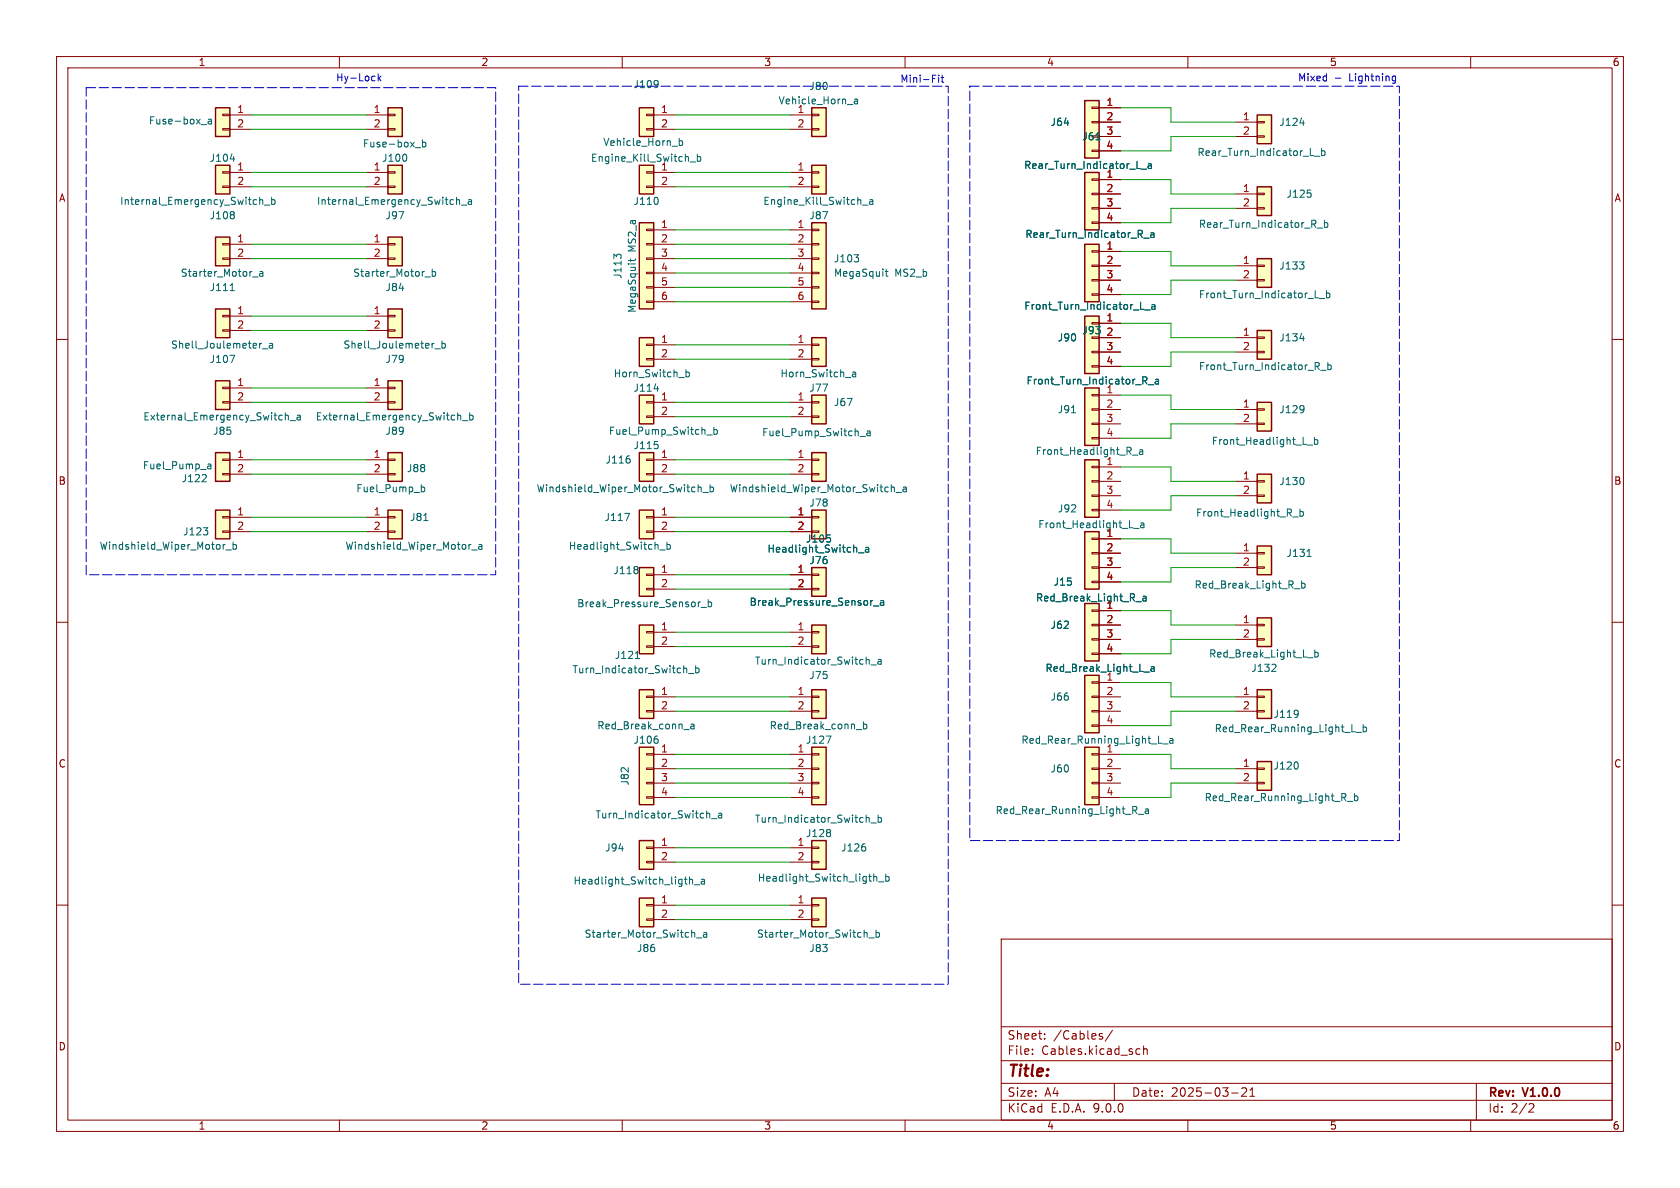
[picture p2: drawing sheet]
<svg xmlns="http://www.w3.org/2000/svg" width="297mm" height="210mm" viewBox="0 0 297 210" stroke-linecap="round" stroke-linejoin="round" font-family="sans-serif">
<g fill="none" stroke="#840000" stroke-width=".18">
<path d="M10 10h277v190h-277zM12 12h273v186h-273zM60 10v2M110 10v2M160 10v2M210 10v2M260 10v2M10 60h2M285 60h2M10 110h2M285 110h2M10 160h2"/>
<path d="M177 166h108v32h-108zM285 160h2M60 198v2M110 198v2M160 198v2M177 194.5h108M177 191.5h108M177 187.5h108M177 181.5h108M182.5 186.3v.1M182.5 185.5v.1M184.7 183.6v.1"/>
<path d="M184.7 182.8v.1M194.5 183.2l.4 .1 .1 .2-.3 .2h-.2M194.5 182.7l.4 .1M196.7 182.1l-1.3 2M197 191.5v3M201 186.3h.5M201 185.5h.5M202.2 185.5l.2-.1 .3 .1 .1 .9M202.2 184.9v1.5M210 198v2M217.7 193.2h1.2M219.5 192.4l.6-.1 .2 .1 .1 .3-.9 1.1h.9"/>
<path d="M221 193.8h.8M221 192.7l.4-.4v1.5M260 198v2M261 191.5v6.5M270.5 195.1l.5 .1 .2 .3-1 1.1h1"/>
</g>
<path d="M68.6 19.1h2.5v5h-2.5z" fill="#ffffc2"/>
<path d="M68.6 19.1h2.5v5h-2.5z" fill="none" stroke="#840000" stroke-width=".25"/>
<path d="M64.8 20.3h3.8M64.8 22.9h3.8M68.6 20.2h1.2v.2h-1.2zM68.6 22.7h1.2v.3h-1.2z" fill="none" stroke="#840000" stroke-width=".18"/>
<path d="M71.8 27.4l.1 .3-.1 .7M73.4 26.1h1M74.7 24.7v1.3M74.7 25.2l.4-.1 .2 .3-.1 .5h-.5" fill="none" stroke="#006464" stroke-width=".18"/>
<path d="M68.6 41.9h2.5v5.1h-2.5z" fill="#ffffc2"/>
<path d="M68.6 41.9h2.5v5.1h-2.5z" fill="none" stroke="#840000" stroke-width=".25"/>
<path d="M64.8 43.2h3.8M64.8 45.7h3.8M68.6 43.1h1.2v.2h-1.2zM68.6 45.6h1.2v.2h-1.2z" fill="none" stroke="#840000" stroke-width=".18"/>
<path d="M75.1 49h1M76.4 47.6v1.2M76.4 48.1l.4-.1 .2 .2-.1 .6h-.5" fill="none" stroke="#006464" stroke-width=".18"/>
<path d="M143.5 148.6h2.5v5.1h-2.5z" fill="#ffffc2"/>
<path d="M143.5 148.6h2.5v5.1h-2.5z" fill="none" stroke="#840000" stroke-width=".25"/>
<path d="M139.7 149.9h3.8M139.7 152.4h3.8M143.5 149.7h1.3v.3h-1.3zM143.5 152.3h1.3v.2h-1.3z" fill="none" stroke="#840000" stroke-width=".18"/>
<path d="M152.9 149.7l.2 .2-.2 .5M154.5 154.5v1.3M154.5 155l.2-.1 .3 .1v.8M155.3 155.9h1M156.6 155l.3-.1 .3 .3-.1 .5h-.5M156.6 154.5v1.3" fill="none" stroke="#006464" stroke-width=".18"/>
<path d="M222.2 33h2.6v5.1h-2.6z" fill="#ffffc2"/>
<path d="M222.2 33h2.6v5.1h-2.6z" fill="none" stroke="#840000" stroke-width=".25"/>
<path d="M218.4 34.3h3.8M218.4 36.8h3.8M222.2 34.2h1.3v.2h-1.3zM222.2 36.7h1.3v.3h-1.3z" fill="none" stroke="#840000" stroke-width=".18"/>
<path d="M231.1 33.6h.6M231.7 34.1l.1 .2-.1 .5M234.1 38.9v1.3M234.1 39.4h.4l.2 .2-.1 .5h-.5M232.9 40.3h.9" fill="none" stroke="#006464" stroke-width=".18"/>
<path d="M222.2 20.3h2.6v5.1h-2.6z" fill="#ffffc2"/>
<path d="M222.2 20.3h2.6v5.1h-2.6z" fill="none" stroke="#840000" stroke-width=".25"/>
<path d="M218.4 21.6h3.8M218.4 24.1h3.8M222.2 21.5h1.3v.2h-1.3zM222.2 24h1.3v.3h-1.3z" fill="none" stroke="#840000" stroke-width=".18"/>
<path d="M229.8 21.7h.8M232.4 27.6h.9M233.6 26.2v1.3M233.6 26.7h.4l.3 .2-.2 .5h-.5" fill="none" stroke="#006464" stroke-width=".18"/>
<path d="M222.2 58.4h2.6v5.1h-2.6z" fill="#ffffc2"/>
<path d="M222.2 58.4h2.6v5.1h-2.6z" fill="none" stroke="#840000" stroke-width=".25"/>
<path d="M218.4 59.7h3.8M222.2 59.6h1.3v.2h-1.3zM218.4 62.2h3.8M222.2 62.1h1.3v.3h-1.3z" fill="none" stroke="#840000" stroke-width=".18"/>
<path d="M229.8 59.8h.8M232.8 64.7l.4 .6M233.1 64.1l.1 .2-.1 .4M233.5 65.5h.9M234.7 64.1v1.2M234.7 64.6l.4-.1 .3 .2-.2 .6h-.5" fill="none" stroke="#006464" stroke-width=".18"/>
<path d="M222.2 45.7h2.6v5.1h-2.6z" fill="#ffffc2"/>
<path d="M222.2 45.7h2.6v5.1h-2.6z" fill="none" stroke="#840000" stroke-width=".25"/>
<path d="M218.4 47h3.8M218.4 49.5h3.8M222.2 46.9h1.3v.2h-1.3zM222.2 49.4h1.3v.3h-1.3z" fill="none" stroke="#840000" stroke-width=".18"/>
<path d="M229.7 46.3h.8l-.4 .5M230.4 46.8l.1 .2-.1 .5M232.5 52.6h.6M233.2 52.8h1M234.5 51.9l.4-.1 .2 .2-.1 .6h-.5M234.5 51.4v1.2" fill="none" stroke="#006464" stroke-width=".18"/>
<path d="M68.6 67.3h2.5v5.1h-2.5z" fill="#ffffc2"/>
<path d="M68.6 67.3h2.5v5.1h-2.5z" fill="none" stroke="#840000" stroke-width=".25"/>
<path d="M64.8 68.6h3.8M64.8 71.1h3.8M68.6 68.5h1.2v.2h-1.2zM68.6 71h1.2v.2h-1.2z" fill="none" stroke="#840000" stroke-width=".18"/>
<path d="M80.9 73v1.2M80.9 73.5l.2-.1 .3 .1 .1 .7M81.8 74.4h.9M83 73.5l.4-.1 .2 .2-.1 .6h-.5M83 73v1.2" fill="none" stroke="#006464" stroke-width=".18"/>
<path d="M68.6 90.2h2.5v5.1h-2.5z" fill="#ffffc2"/>
<path d="M68.6 90.2h2.5v5.1h-2.5z" fill="none" stroke="#840000" stroke-width=".25"/>
<path d="M64.8 91.4h3.8M64.8 94h3.8M68.6 91.3h1.2v.3h-1.2zM68.6 93.9h1.2v.2h-1.2z" fill="none" stroke="#840000" stroke-width=".18"/>
<path d="M74.9 92h.7M83.1 96.3h.2M83.4 97.2h1M84.7 96.3h.4l.1 .8M85.2 96.6h-.4l-.2 .2 .2 .3 .4-.1" fill="none" stroke="#006464" stroke-width=".18"/>
<path d="M38.1 90.2h2.5v5.1h-2.5z" fill="#ffffc2"/>
<path d="M38.1 90.2h2.5v5.1h-2.5z" fill="none" stroke="#840000" stroke-width=".25"/>
<path d="M39.4 91.3h1.2v.3h-1.2zM39.4 93.9h1.2v.2h-1.2zM40.6 91.4h3.8M40.6 94h3.8" fill="none" stroke="#840000" stroke-width=".18"/>
<path d="M35.9 93.3h.8l-.4 .5M36.6 93.8l.1 .2-.1 .5M39.7 96.3h.1M39.9 97.2h1M41.2 96.3h.4l.2 .2-.1 .5h-.5M41.2 95.8v1.3" fill="none" stroke="#006464" stroke-width=".18"/>
<path d="M68.6 29.2h2.5v5.1h-2.5z" fill="#ffffc2"/>
<path d="M68.6 29.2h2.5v5.1h-2.5z" fill="none" stroke="#840000" stroke-width=".25"/>
<path d="M64.8 30.5h3.8M64.8 33h3.8M68.6 30.4h1.2v.2h-1.2zM68.6 32.9h1.2v.2h-1.2z" fill="none" stroke="#840000" stroke-width=".18"/>
<path d="M80.7 34.9v1.2M80.7 35.4l.2-.1 .3 .1v.7M81.6 36.3h.9M82.8 35.4h.5l.1 .7M83.4 35.6l-.5 .1-.1 .1 .1 .3h.5" fill="none" stroke="#006464" stroke-width=".18"/>
<path d="M113 132.1h2.6v10.1h-2.6z" fill="#ffffc2"/>
<path d="M113 132.1h2.6v10.1h-2.6z" fill="none" stroke="#840000" stroke-width=".25"/>
<path d="M114.3 133.2h1.3v.3h-1.3zM114.3 135.8h1.3v.2h-1.3zM114.3 138.3h1.3v.3h-1.3zM115.6 133.4h3.8M115.6 135.9h3.8M115.6 138.4h3.8M114.3 140.8h1.3v.3h-1.3zM115.6 141h3.8" fill="none" stroke="#840000" stroke-width=".18"/>
<path d="M125.3 143.8l.2 .1v.7M125.8 144.7h.9M127 143.8h.5l.1 .8M127.6 144.1h-.4l-.2 .2 .2 .3 .4-.1" fill="none" stroke="#006464" stroke-width=".18"/>
<path d="M38.1 80h2.5v5.1h-2.5z" fill="#ffffc2"/>
<path d="M38.1 80h2.5v5.1h-2.5z" fill="none" stroke="#840000" stroke-width=".25"/>
<path d="M39.4 81.2h1.2v.2h-1.2zM39.4 83.7h1.2v.2h-1.2zM40.6 81.3h3.8M40.6 83.8h3.8" fill="none" stroke="#840000" stroke-width=".18"/>
<path d="M36.5 84.1l-.1 .3-.7 .8h.8M36.7 82.7l.2 .2 .4-.1M36.7 82.1h.5l.1 .8M37.3 82.3l-.4 .1-.2 .2" fill="none" stroke="#006464" stroke-width=".18"/>
<path d="M38.1 54.6h2.5v5.1h-2.5z" fill="#ffffc2"/>
<path d="M38.1 54.6h2.5v5.1h-2.5z" fill="none" stroke="#840000" stroke-width=".25"/>
<path d="M39.4 55.8h1.2v.2h-1.2zM39.4 58.3h1.2v.2h-1.2zM40.6 55.9h3.8M40.6 58.4h3.8" fill="none" stroke="#840000" stroke-width=".18"/>
<path d="M40.6 62.8h.9l-.6 1.3M46.4 61.7h1M47.7 60.8h.4l.1 .7M48.2 61l-.4 .1-.2 .1 .2 .3h.4" fill="none" stroke="#006464" stroke-width=".18"/>
<path d="M38.1 67.3h2.5v5.1h-2.5z" fill="#ffffc2"/>
<path d="M38.1 67.3h2.5v5.1h-2.5z" fill="none" stroke="#840000" stroke-width=".25"/>
<path d="M39.4 68.5h1.2v.2h-1.2zM39.4 71h1.2v.2h-1.2zM40.6 68.6h3.8M40.6 71.1h3.8" fill="none" stroke="#840000" stroke-width=".18"/>
<path d="M50.4 73v1.2M50.4 73.5l.2-.1 .3 .1 .1 .7M51.3 74.4h1M52.6 73.5h.4l.1 .7M53.1 73.7l-.4 .1-.2 .1 .2 .3h.4" fill="none" stroke="#006464" stroke-width=".18"/>
<path d="M38.1 41.9h2.5v5.1h-2.5z" fill="#ffffc2"/>
<path d="M38.1 41.9h2.5v5.1h-2.5z" fill="none" stroke="#840000" stroke-width=".25"/>
<path d="M39.4 43.1h1.2v.2h-1.2zM39.4 45.6h1.2v.2h-1.2zM40.6 43.2h3.8M40.6 45.7h3.8" fill="none" stroke="#840000" stroke-width=".18"/>
<path d="M40.7 51.4h.7M44.7 49h.9M45.9 48.1h.5l.1 .7M46.5 48.3l-.4 .1-.2 .1 .2 .3h.4" fill="none" stroke="#006464" stroke-width=".18"/>
<path d="M68.6 54.6h2.5v5.1h-2.5z" fill="#ffffc2"/>
<path d="M68.6 54.6h2.5v5.1h-2.5z" fill="none" stroke="#840000" stroke-width=".25"/>
<path d="M64.8 55.9h3.8M64.8 58.4h3.8M68.6 55.8h1.2v.2h-1.2zM68.6 58.3h1.2v.2h-1.2z" fill="none" stroke="#840000" stroke-width=".18"/>
<path d="M76.9 61.7h.9M78.1 60.3v1.2M78.1 60.8l.4-.1 .2 .2-.1 .6h-.5" fill="none" stroke="#006464" stroke-width=".18"/>
<path d="M68.6 80h2.5v5.1h-2.5z" fill="#ffffc2"/>
<path d="M68.6 80h2.5v5.1h-2.5z" fill="none" stroke="#840000" stroke-width=".25"/>
<path d="M64.8 81.3h3.8M64.8 83.8h3.8M68.6 81.2h1.2v.2h-1.2zM68.6 83.7h1.2v.2h-1.2z" fill="none" stroke="#840000" stroke-width=".18"/>
<path d="M74.5 85.7v1.2M74.5 86.2l.3-.1 .3 .2-.1 .6h-.5" fill="none" stroke="#006464" stroke-width=".18"/>
<path d="M143.5 132.1h2.5v10.1h-2.5z" fill="#ffffc2"/>
<path d="M143.5 132.1h2.5v10.1h-2.5z" fill="none" stroke="#840000" stroke-width=".25"/>
<path d="M139.7 133.4h3.8M139.7 135.9h3.8M139.7 138.4h3.8M143.5 133.2h1.3v.3h-1.3zM143.5 135.8h1.3v.2h-1.3zM143.5 138.3h1.3v.3h-1.3zM139.7 141h3.8M143.5 140.8h1.3v.3h-1.3z" fill="none" stroke="#840000" stroke-width=".18"/>
<path d="M146.7 146.7l.1 .2-.1 .2M146.7 147.2l.1 .2-.1 .4M153.3 144.5l.4 .2v.7M154 145.5h.9M155.2 144.6l.4-.1 .2 .3-.1 .5h-.5M155.2 144.1v1.3" fill="none" stroke="#006464" stroke-width=".18"/>
<path d="M38.1 19.1h2.5v5h-2.5z" fill="#ffffc2"/>
<path d="M38.1 19.1h2.5v5h-2.5z" fill="none" stroke="#840000" stroke-width=".25"/>
<path d="M39.4 20.2h1.2v.2h-1.2zM39.4 22.7h1.2v.3h-1.2zM40.6 20.3h3.8M40.6 22.9h3.8" fill="none" stroke="#840000" stroke-width=".18"/>
<path d="M35.6 22h.9M36.8 21.1h.5l.1 .8M37.4 21.4h-.4l-.2 .2 .2 .3h.4M40.7 28.1h.8" fill="none" stroke="#006464" stroke-width=".18"/>
<path d="M38.1 29.2h2.5v5.1h-2.5z" fill="#ffffc2"/>
<path d="M38.1 29.2h2.5v5.1h-2.5z" fill="none" stroke="#840000" stroke-width=".25"/>
<path d="M39.4 30.4h1.2v.2h-1.2zM39.4 32.9h1.2v.2h-1.2zM40.6 30.5h3.8M40.6 33h3.8" fill="none" stroke="#840000" stroke-width=".18"/>
<path d="M41.3 37.5l.1 .2-.1 .2M41.3 38l.1 .2-.1 .4M45.9 34.9v1.2M45.9 35.4l.2-.1 .3 .1 .1 .7M46.8 36.3h.9M48 35.4l.4-.1 .2 .2-.1 .6h-.5M48 34.9v1.2" fill="none" stroke="#006464" stroke-width=".18"/>
<path d="M113 69.9h2.6v5h-2.6z" fill="#ffffc2"/>
<path d="M113 69.9h2.6v5h-2.6z" fill="none" stroke="#840000" stroke-width=".25"/>
<path d="M114.3 71h1.3v.2h-1.3zM114.3 73.5h1.3v.3h-1.3zM115.6 71.1h3.8M115.6 73.7h3.8" fill="none" stroke="#840000" stroke-width=".18"/>
<path d="M115.7 78h.6M116.2 78.6l.2 .2-.2 .5M124.9 76.9h1M126.2 75.5v1.3M126.2 76l.4-.1 .2 .3-.1 .5h-.5" fill="none" stroke="#006464" stroke-width=".18"/>
<path d="M113 148.6h2.6v5.1h-2.6z" fill="#ffffc2"/>
<path d="M113 148.6h2.6v5.1h-2.6z" fill="none" stroke="#840000" stroke-width=".25"/>
<path d="M114.3 149.7h1.3v.3h-1.3zM114.3 152.3h1.3v.2h-1.3zM115.6 149.9h3.8M115.6 152.4h3.8" fill="none" stroke="#840000" stroke-width=".18"/>
<path d="M121.9 155v1.3M121.9 155.6l.2-.2 .3 .1v.8M122.7 156.4h1M124 155.5h.5l.1 .8M124.6 155.7l-.5 .1-.2 .2 .2 .3 .5-.1" fill="none" stroke="#006464" stroke-width=".18"/>
<path d="M143.5 158.8h2.5v5h-2.5z" fill="#ffffc2"/>
<path d="M143.5 158.8h2.5v5h-2.5z" fill="none" stroke="#840000" stroke-width=".25"/>
<path d="M143.5 159.9h1.3v.2h-1.3zM139.7 160h3.8M139.7 162.6h3.8M143.5 162.4h1.3v.3h-1.3z" fill="none" stroke="#840000" stroke-width=".18"/>
<path d="M153.2 164.9l.1 .8M153.6 165.8h1M154.9 164.4v1.3M154.9 164.9l.3-.1 .3 .3-.1 .5h-.5" fill="none" stroke="#006464" stroke-width=".18"/>
<path d="M113 158.8h2.6v5h-2.6z" fill="#ffffc2"/>
<path d="M113 158.8h2.6v5h-2.6z" fill="none" stroke="#840000" stroke-width=".25"/>
<path d="M114.3 159.9h1.3v.2h-1.3zM114.3 162.4h1.3v.3h-1.3zM115.6 160h3.8M115.6 162.6h3.8" fill="none" stroke="#840000" stroke-width=".18"/>
<path d="M122.8 164.9v.8M123.1 165.8h1M124.4 164.9h.5v.8M124.9 165.1l-.4 .1-.2 .2 .2 .3 .4-.1" fill="none" stroke="#006464" stroke-width=".18"/>
<path d="M143.5 110.5h2.5v5.1h-2.5z" fill="#ffffc2"/>
<path d="M143.5 110.5h2.5v5.1h-2.5z" fill="none" stroke="#840000" stroke-width=".25"/>
<path d="M139.7 111.8h3.8M139.7 114.3h3.8M143.5 111.6h1.3v.3h-1.3zM143.5 114.2h1.3v.2h-1.3z" fill="none" stroke="#840000" stroke-width=".18"/>
<path d="M153.5 116.6l.2 .2v.6M154 117.5h.9M155.2 116.6h.5l.1 .8M155.8 116.9h-.4l-.2 .2 .2 .3h.4" fill="none" stroke="#006464" stroke-width=".18"/>
<path d="M143.5 121.9h2.5v5.1h-2.5z" fill="#ffffc2"/>
<path d="M143.5 121.9h2.5v5.1h-2.5z" fill="none" stroke="#840000" stroke-width=".25"/>
<path d="M139.7 123.2h3.8M139.7 125.7h3.8M143.5 123.1h1.3v.2h-1.3zM143.5 125.6h1.3v.3h-1.3z" fill="none" stroke="#840000" stroke-width=".18"/>
<path d="M146 130.1h.9l-.5 1.3M151.4 129h.9M152.6 127.6v1.2M152.6 128.1l.4-.1 .2 .2-.1 .6h-.5" fill="none" stroke="#006464" stroke-width=".18"/>
<path d="M113 121.9h2.6v5.1h-2.6z" fill="#ffffc2"/>
<path d="M113 121.9h2.6v5.1h-2.6z" fill="none" stroke="#840000" stroke-width=".25"/>
<path d="M114.3 123.1h1.3v.2h-1.3zM114.3 125.6h1.3v.3h-1.3zM115.6 123.2h3.8M115.6 125.7h3.8" fill="none" stroke="#840000" stroke-width=".18"/>
<path d="M116.2 130.7l.2 .1-.2 .5M120.9 129h1M122.2 128.1h.4l.1 .7M122.7 128.3l-.4 .1-.2 .1 .2 .3h.4" fill="none" stroke="#006464" stroke-width=".18"/>
<path d="M113 29.2h2.6v5.1h-2.6z" fill="#ffffc2"/>
<path d="M113 29.2h2.6v5.1h-2.6z" fill="none" stroke="#840000" stroke-width=".25"/>
<path d="M114.3 30.4h1.3v.2h-1.3zM114.3 32.9h1.3v.2h-1.3zM115.6 30.5h3.8M115.6 33h3.8" fill="none" stroke="#840000" stroke-width=".18"/>
<path d="M116.2 35l.2 .4-.2 .6M122 28.6h1M123.3 27.2v1.3M123.3 27.7h.3l.3 .2-.1 .6h-.5" fill="none" stroke="#006464" stroke-width=".18"/>
<path d="M113 80h2.6v5.1h-2.6z" fill="#ffffc2"/>
<path d="M113 80h2.6v5.1h-2.6z" fill="none" stroke="#840000" stroke-width=".25"/>
<path d="M114.3 81.2h1.3v.2h-1.3zM114.3 83.7h1.3v.2h-1.3zM115.6 81.3h3.8M115.6 83.8h3.8" fill="none" stroke="#840000" stroke-width=".18"/>
<path d="M111.3 81.1l.1 .2-.1 .5M123.4 85.7v1.2M123.4 86.2l.2-.1 .3 .1 .1 .7M124.3 87.1h.9M125.5 86.2l.4-.1 .2 .2-.1 .6h-.5M125.5 85.7v1.2" fill="none" stroke="#006464" stroke-width=".18"/>
<path d="M143.5 100.3h2.5v5.1h-2.5z" fill="#ffffc2"/>
<path d="M143.5 100.3h2.5v5.1h-2.5z" fill="none" stroke="#840000" stroke-width=".25"/>
<path d="M139.7 101.6h3.8M139.7 104.1h3.8M143.5 101.5h1.3v.2h-1.3zM143.5 104h1.3v.3h-1.3z" fill="none" stroke="#840000" stroke-width=".18"/>
<path d="M146.2 94.6h.6M146.7 95.1l.1 .2-.1 .5M154.2 106.2h.1M154.4 107.1h1M155.7 106.2h.5v.8M156.2 106.5h-.4l-.2 .2 .2 .3 .4-.1" fill="none" stroke="#006464" stroke-width=".18"/>
<path d="M113 90.2h2.6v5.1h-2.6z" fill="#ffffc2"/>
<path d="M113 90.2h2.6v5.1h-2.6z" fill="none" stroke="#840000" stroke-width=".25"/>
<path d="M114.3 91.3h1.3v.3h-1.3zM114.3 93.9h1.3v.2h-1.3zM115.6 91.4h3.8M115.6 94h3.8" fill="none" stroke="#840000" stroke-width=".18"/>
<path d="M110.4 90.7h.9l-.6 1.3M116.6 97.2h1M117.9 95.8v1.3M117.9 96.3h.4l.2 .2-.1 .5h-.5" fill="none" stroke="#006464" stroke-width=".18"/>
<path d="M113 110.5h2.6v5.1h-2.6z" fill="#ffffc2"/>
<path d="M113 110.5h2.6v5.1h-2.6z" fill="none" stroke="#840000" stroke-width=".25"/>
<path d="M114.3 111.6h1.3v.3h-1.3zM114.3 114.2h1.3v.2h-1.3zM115.6 111.8h3.8M115.6 114.3h3.8" fill="none" stroke="#840000" stroke-width=".18"/>
<path d="M112.3 116.4h.8M121 118.1l.4 .2v.6M121.7 119.1h1M123 118.2l.3-.1 .3 .2-.1 .6h-.5M123 117.7v1.2" fill="none" stroke="#006464" stroke-width=".18"/>
<path d="M113 100.3h2.6v5.1h-2.6z" fill="#ffffc2"/>
<path d="M113 100.3h2.6v5.1h-2.6z" fill="none" stroke="#840000" stroke-width=".25"/>
<path d="M114.3 101.5h1.3v.2h-1.3zM114.3 104h1.3v.3h-1.3zM115.6 101.6h3.8M115.6 104.1h3.8" fill="none" stroke="#840000" stroke-width=".18"/>
<path d="M112.7 100.2l.1 .2-.1 .2M112.7 100.8l.1 .1-.1 .5M123.7 106.4h.1M123.9 107.4h1M125.2 106.5l.4-.1 .2 .3-.1 .5h-.5M125.2 106v1.3" fill="none" stroke="#006464" stroke-width=".18"/>
<path d="M222.2 96.5h2.6v5.1h-2.6z" fill="#ffffc2"/>
<path d="M222.2 96.5h2.6v5.1h-2.6z" fill="none" stroke="#840000" stroke-width=".25"/>
<path d="M218.4 97.8h3.8M222.2 97.7h1.3v.2h-1.3zM218.4 100.3h3.8M222.2 100.2h1.3v.3h-1.3z" fill="none" stroke="#840000" stroke-width=".18"/>
<path d="M231.1 98.4h.7M228.8 104.1h1M230.1 102.7v1.3M230.1 103.2l.4-.1 .2 .3-.1 .5h-.5" fill="none" stroke="#006464" stroke-width=".18"/>
<path d="M191.8 55.9h2.5v10.1h-2.5z" fill="#ffffc2"/>
<path d="M191.8 55.9h2.5v10.1h-2.5z" fill="none" stroke="#840000" stroke-width=".25"/>
<path d="M193 57h1.3v.3h-1.3zM194.3 57.2h3.8M194.3 59.7h3.8M193 62.1h1.3v.3h-1.3zM193 64.6h1.3v.3h-1.3zM194.3 62.2h3.8M194.3 64.8h3.8" fill="none" stroke="#840000" stroke-width=".18"/>
<path d="M202.3 67.3l.5 .6M202.6 66.7l.2 .2-.2 .3M203 68h1M204.3 67.1h.5v.8M204.8 67.3l-.4 .1-.2 .2 .2 .3 .4-.1" fill="none" stroke="#006464" stroke-width=".18"/>
<path d="M191.8 43.2h2.5v10.1h-2.5z" fill="#ffffc2"/>
<path d="M191.8 43.2h2.5v10.1h-2.5z" fill="none" stroke="#840000" stroke-width=".25"/>
<path d="M193 44.3h1.3v.3h-1.3zM193 46.9h1.3v.2h-1.3zM193 49.4h1.3v.3h-1.3zM193 51.9h1.3v.3h-1.3zM194.3 44.5h3.8M194.3 47h3.8M194.3 49.5h3.8M194.3 52.1h3.8" fill="none" stroke="#840000" stroke-width=".18"/>
<path d="M201.6 54.7h.7M202.4 54.8h.9M203.6 53.9h.5l.1 .8M204.2 54.1l-.4 .1-.2 .2 .2 .3 .4-.1" fill="none" stroke="#006464" stroke-width=".18"/>
<path d="M222.2 83.8h2.6v5.1h-2.6z" fill="#ffffc2"/>
<path d="M222.2 83.8h2.6v5.1h-2.6z" fill="none" stroke="#840000" stroke-width=".25"/>
<path d="M218.4 85.1h3.8M218.4 87.6h3.8M222.2 85h1.3v.2h-1.3zM222.2 87.5h1.3v.3h-1.3z" fill="none" stroke="#840000" stroke-width=".18"/>
<path d="M228.6 91.4h.9M229.8 90v1.3M229.8 90.5l.4-.1 .2 .3-.1 .5h-.5M230.4 84.5l.1 .4-.1 .6" fill="none" stroke="#006464" stroke-width=".18"/>
<path d="M191.8 81.3h2.5v10.1h-2.5z" fill="#ffffc2"/>
<path d="M191.8 81.3h2.5v10.1h-2.5z" fill="none" stroke="#840000" stroke-width=".25"/>
<path d="M193 82.4h1.3v.3h-1.3zM193 85h1.3v.2h-1.3zM193 87.5h1.3v.3h-1.3zM193 90h1.3v.3h-1.3zM194.3 82.6h3.8M194.3 85.1h3.8M194.3 87.6h3.8M194.3 90.2h3.8" fill="none" stroke="#840000" stroke-width=".18"/>
<path d="M200.4 93.4h1M201.7 92.5h.5v.8M202.2 92.7l-.4 .1-.2 .2 .2 .3 .4-.1" fill="none" stroke="#006464" stroke-width=".18"/>
<path d="M191.8 68.6h2.5v10.1h-2.5z" fill="#ffffc2"/>
<path d="M191.8 68.6h2.5v10.1h-2.5z" fill="none" stroke="#840000" stroke-width=".25"/>
<path d="M193 69.7h1.3v.3h-1.3zM193 72.3h1.3v.2h-1.3zM193 74.8h1.3v.3h-1.3zM193 77.3h1.3v.3h-1.3zM194.3 69.9h3.8M194.3 72.4h3.8M194.3 74.9h3.8M194.3 77.5h3.8" fill="none" stroke="#840000" stroke-width=".18"/>
<path d="M189.4 73h.7M201.5 79.5h.5v.8M202 79.8l-.4 .1-.2 .1 .2 .3h.4M200.2 80.5h1" fill="none" stroke="#006464" stroke-width=".18"/>
<path d="M222.2 134.6h2.6v5.1h-2.6z" fill="#ffffc2"/>
<path d="M222.2 134.6h2.6v5.1h-2.6z" fill="none" stroke="#840000" stroke-width=".25"/>
<path d="M218.4 135.9h3.8M218.4 138.4h3.8M222.2 135.8h1.3v.2h-1.3zM222.2 138.3h1.3v.3h-1.3z" fill="none" stroke="#840000" stroke-width=".18"/>
<path d="M229.4 134.8l.1 .4-.1 .6M238.2 141.7h.9M239.5 140.3v1.2M239.5 140.8l.3-.1 .3 .2-.2 .6h-.4" fill="none" stroke="#006464" stroke-width=".18"/>
<path d="M222.2 109.2h2.6v5.1h-2.6z" fill="#ffffc2"/>
<path d="M222.2 109.2h2.6v5.1h-2.6z" fill="none" stroke="#840000" stroke-width=".25"/>
<path d="M218.4 110.5h3.8M218.4 113h3.8M222.2 110.4h1.3v.2h-1.3zM222.2 112.9h1.3v.3h-1.3z" fill="none" stroke="#840000" stroke-width=".18"/>
<path d="M225.5 117.5l.1 .2-.1 .3-.7 .7h.8M231.2 116.3h.9M232.4 114.9v1.2M232.4 115.4l.4-.1 .2 .2-.1 .6h-.5" fill="none" stroke="#006464" stroke-width=".18"/>
<path d="M191.8 94h2.5v10.1h-2.5z" fill="#ffffc2"/>
<path d="M191.8 94h2.5v10.1h-2.5z" fill="none" stroke="#840000" stroke-width=".25"/>
<path d="M193 95.1h1.3v.3h-1.3zM193 97.7h1.3v.2h-1.3zM194.3 95.3h3.8M194.3 97.8h3.8M193 100.2h1.3v.3h-1.3zM193 102.7h1.3v.3h-1.3zM194.3 100.3h3.8M194.3 102.9h3.8" fill="none" stroke="#840000" stroke-width=".18"/>
<path d="M200.8 106.4h1M202.1 105.5h.5v.7M202.6 105.7l-.4 .1-.2 .1 .2 .3h.4" fill="none" stroke="#006464" stroke-width=".18"/>
<path d="M222.2 121.9h2.6v5.1h-2.6z" fill="#ffffc2"/>
<path d="M222.2 121.9h2.6v5.1h-2.6z" fill="none" stroke="#840000" stroke-width=".25"/>
<path d="M218.4 123.2h3.8M218.4 125.7h3.8M222.2 123.1h1.3v.2h-1.3zM222.2 125.6h1.3v.3h-1.3z" fill="none" stroke="#840000" stroke-width=".18"/>
<path d="M229.4 125.6v.1a1.07 1.07 0 0 1-.1 1M229.5 126.1l-.1 .2M239 129.4h.6M239.7 129.5h1M241 128.6l.4-.1 .2 .3-.1 .5h-.5M241 128.1v1.3" fill="none" stroke="#006464" stroke-width=".18"/>
<path d="M191.8 132.1h2.5v10.1h-2.5z" fill="#ffffc2"/>
<path d="M191.8 132.1h2.5v10.1h-2.5z" fill="none" stroke="#840000" stroke-width=".25"/>
<path d="M193 133.2h1.3v.3h-1.3zM193 135.8h1.3v.2h-1.3zM193 138.3h1.3v.3h-1.3zM194.3 133.4h3.8M194.3 135.9h3.8M194.3 138.4h3.8M193 140.8h1.3v.3h-1.3zM194.3 141h3.8" fill="none" stroke="#840000" stroke-width=".18"/>
<path d="M201.2 144h1M202.5 143h.5v.8M203 143.3l-.4 .1-.2 .1 .2 .3h.4" fill="none" stroke="#006464" stroke-width=".18"/>
<path d="M191.8 119.4h2.5v10.1h-2.5z" fill="#ffffc2"/>
<path d="M191.8 119.4h2.5v10.1h-2.5z" fill="none" stroke="#840000" stroke-width=".25"/>
<path d="M193 120.5h1.3v.3h-1.3zM193 123.1h1.3v.2h-1.3zM193 125.6h1.3v.3h-1.3zM193 128.1h1.3v.3h-1.3zM194.3 120.7h3.8M194.3 123.2h3.8M194.3 125.7h3.8M194.3 128.3h3.8" fill="none" stroke="#840000" stroke-width=".18"/>
<path d="M204.8 131.4h.6M205.5 131.5h1M206.8 130.6h.5l.1 .8M207.4 130.8l-.5 .1-.1 .2 .1 .3 .5-.1" fill="none" stroke="#006464" stroke-width=".18"/>
<path d="M191.8 106.7h2.5v10.1h-2.5z" fill="#ffffc2"/>
<path d="M191.8 106.7h2.5v10.1h-2.5z" fill="none" stroke="#840000" stroke-width=".25"/>
<path d="M193 107.8h1.3v.3h-1.3zM193 110.4h1.3v.2h-1.3zM193 112.9h1.3v.3h-1.3zM193 115.4h1.3v.3h-1.3zM194.3 108h3.8M194.3 110.5h3.8M194.3 113h3.8M194.3 115.6h3.8" fill="none" stroke="#840000" stroke-width=".18"/>
<path d="M202.2 118.8h1M203.5 117.9h.5l.1 .8M204.1 118.1l-.5 .1-.1 .2 .1 .3 .5-.1" fill="none" stroke="#006464" stroke-width=".18"/>
<path d="M222.2 71.1h2.6v5.1h-2.6z" fill="#ffffc2"/>
<path d="M222.2 71.1h2.6v5.1h-2.6z" fill="none" stroke="#840000" stroke-width=".25"/>
<path d="M218.4 72.4h3.8M218.4 74.9h3.8M222.2 72.3h1.3v.2h-1.3zM222.2 74.8h1.3v.3h-1.3z" fill="none" stroke="#840000" stroke-width=".18"/>
<path d="M230.4 71.8h.1a1.07 1.07 0 0 1-.2 1M230.5 72.2l-.1 .2M231.1 78.7h1M232.4 77.3v1.3M232.4 77.8l.3-.1 .3 .3-.1 .5h-.5" fill="none" stroke="#006464" stroke-width=".18"/>
<path d="M191.8 17.8h2.5v10.1h-2.5z" fill="#ffffc2"/>
<path d="M191.8 17.8h2.5v10.1h-2.5z" fill="none" stroke="#840000" stroke-width=".25"/>
<path d="M193 18.9h1.3v.3h-1.3zM194.3 19.1h3.8M193 21.5h1.3v.2h-1.3zM193 26.5h1.3v.3h-1.3zM194.3 21.6h3.8M194.3 24.1h3.8M194.3 26.7h3.8" fill="none" stroke="#840000" stroke-width=".18"/>
<path d="M201.7 29.9h1M203 29h.5v.8M203.5 29.2l-.4 .1-.2 .2 .2 .3 .4-.1" fill="none" stroke="#006464" stroke-width=".18"/>
<path d="M191.8 30.5h2.5v10.1h-2.5z" fill="#ffffc2"/>
<path d="M191.8 30.5h2.5v10.1h-2.5z" fill="none" stroke="#840000" stroke-width=".25"/>
<path d="M193 31.6h1.3v.3h-1.3zM193 34.2h1.3v.2h-1.3zM193 36.7h1.3v.3h-1.3zM193 39.2h1.3v.3h-1.3zM194.3 31.8h3.8M194.3 34.3h3.8M194.3 36.8h3.8M194.3 39.4h3.8" fill="none" stroke="#840000" stroke-width=".18"/>
<path d="M193.8 24.7h.7M202.2 42.1h1M203.5 41.2h.4l.1 .8M204 41.4l-.4 .1-.2 .2 .2 .3 .4-.1" fill="none" stroke="#006464" stroke-width=".18"/>
<path d="M113 39.4h2.6v15.2h-2.6z" fill="#ffffc2"/>
<path d="M113 39.4h2.6v15.2h-2.6z" fill="none" stroke="#840000" stroke-width=".25"/>
<path d="M114.3 40.5h1.3v.3h-1.3zM114.3 43.1h1.3v.2h-1.3zM114.3 45.6h1.3v.2h-1.3zM114.3 48.1h1.3v.3h-1.3zM114.3 50.7h1.3v.2h-1.3zM114.3 53.2h1.3v.3h-1.3zM115.6 40.6h3.8M115.6 43.2h3.8M115.6 45.7h3.8M115.6 48.3h3.8M115.6 50.8h3.8M115.6 53.3h3.8" fill="none" stroke="#840000" stroke-width=".18"/>
<path d="M109 45.4l-.5-.5v.8M109.1 45.1l.2-.2 .4 .2M111.5 45.8v.4M112.3 45.8l-.1 .3h-1.1" fill="none" stroke="#006464" stroke-width=".18"/>
<path d="M143.5 19.1h2.5v5h-2.5z" fill="#ffffc2"/>
<path d="M143.5 19.1h2.5v5h-2.5z" fill="none" stroke="#840000" stroke-width=".25"/>
<path d="M139.7 20.3h3.8M139.7 22.9h3.8M143.5 20.2h1.3v.2h-1.3zM143.5 22.7h1.3v.3h-1.3z" fill="none" stroke="#840000" stroke-width=".18"/>
<path d="M149.8 18.5h1M151.1 17.6h.5v.8M151.6 17.8l-.4 .1-.2 .2 .2 .3 .4-.1" fill="none" stroke="#006464" stroke-width=".18"/>
<path d="M113 19.1h2.6v5h-2.6z" fill="#ffffc2"/>
<path d="M113 19.1h2.6v5h-2.6z" fill="none" stroke="#840000" stroke-width=".25"/>
<path d="M114.3 20.2h1.3v.2h-1.3zM114.3 22.7h1.3v.3h-1.3zM115.6 20.3h3.8M115.6 22.9h3.8" fill="none" stroke="#840000" stroke-width=".18"/>
<path d="M116.2 14.3h.1a1.07 1.07 0 0 1-.1 1.1M116.4 14.8l-.2 .1M118.8 25.8h1M120.1 24.5v1.2M120.1 24.9h.3l.3 .2-.1 .6h-.5" fill="none" stroke="#006464" stroke-width=".18"/>
<path d="M143.5 39.4h2.5v15.2h-2.5z" fill="#ffffc2"/>
<path d="M143.5 39.4h2.5v15.2h-2.5z" fill="none" stroke="#840000" stroke-width=".25"/>
<path d="M139.7 40.6h3.8M139.7 43.2h3.8M139.7 45.7h3.8M139.7 48.3h3.8M139.7 50.8h3.8M139.7 53.3h3.8M143.5 40.5h1.3v.3h-1.3zM143.5 43.1h1.3v.2h-1.3zM143.5 45.6h1.3v.2h-1.3zM143.5 48.1h1.3v.3h-1.3zM143.5 50.7h1.3v.2h-1.3zM143.5 53.2h1.3v.3h-1.3z" fill="none" stroke="#840000" stroke-width=".18"/>
<path d="M151 45h.8l-.4 .5M151.7 45.6l.1 .2-.1 .4M156.5 48h.5M156.7 47.6v1.1l.3 .1" fill="none" stroke="#006464" stroke-width=".18"/>
<path d="M143.5 29.2h2.5v5.1h-2.5z" fill="#ffffc2"/>
<path d="M143.5 29.2h2.5v5.1h-2.5z" fill="none" stroke="#840000" stroke-width=".25"/>
<path d="M139.7 30.5h3.8M139.7 33h3.8M143.5 30.4h1.3v.2h-1.3zM143.5 32.9h1.3v.2h-1.3z" fill="none" stroke="#840000" stroke-width=".18"/>
<path d="M152.5 36.3h1M153.8 35.4h.4l.1 .7M154.3 35.6l-.4 .1-.2 .1 .2 .3h.4" fill="none" stroke="#006464" stroke-width=".18"/>
<path d="M143.5 80h2.5v5.1h-2.5z" fill="#ffffc2"/>
<path d="M143.5 80h2.5v5.1h-2.5z" fill="none" stroke="#840000" stroke-width=".25"/>
<path d="M139.7 81.3h3.8M139.7 83.8h3.8M143.5 81.2h1.3v.2h-1.3zM143.5 83.7h1.3v.2h-1.3z" fill="none" stroke="#840000" stroke-width=".18"/>
<path d="M157.6 85.7v1.2M157.6 86.2l.2-.1 .3 .1v.7M158.4 87.1h1M159.7 86.2h.5v.7M160.2 86.4l-.4 .1-.2 .1 .2 .3h.4" fill="none" stroke="#006464" stroke-width=".18"/>
<path d="M143.5 90.2h2.5v5.1h-2.5z" fill="#ffffc2"/>
<path d="M143.5 90.2h2.5v5.1h-2.5z" fill="none" stroke="#840000" stroke-width=".25"/>
<path d="M139.7 91.4h3.8M139.7 94h3.8M143.5 91.3h1.3v.3h-1.3zM143.5 93.9h1.3v.2h-1.3z" fill="none" stroke="#840000" stroke-width=".18"/>
<path d="M151.8 97.7h.9M153 96.8h.5l.1 .8M153.6 97.1h-.4l-.2 .2 .2 .3 .4-.1" fill="none" stroke="#006464" stroke-width=".18"/>
<path d="M143.5 69.9h2.5v5h-2.5z" fill="#ffffc2"/>
<path d="M143.5 69.9h2.5v5h-2.5z" fill="none" stroke="#840000" stroke-width=".25"/>
<path d="M139.7 71.1h3.8M139.7 73.7h3.8M143.5 71h1.3v.2h-1.3zM143.5 73.5h1.3v.3h-1.3z" fill="none" stroke="#840000" stroke-width=".18"/>
<path d="M152 77.2h1M153.3 76.2h.5v.8M153.8 76.5h-.4l-.2 .2 .2 .3h.4" fill="none" stroke="#006464" stroke-width=".18"/>
<path d="M113 59.7h2.6v5.1h-2.6z" fill="#ffffc2"/>
<path d="M113 59.7h2.6v5.1h-2.6z" fill="none" stroke="#840000" stroke-width=".25"/>
<path d="M114.3 60.8h1.3v.3h-1.3zM114.3 63.4h1.3v.2h-1.3zM115.6 61h3.8M115.6 63.5h3.8" fill="none" stroke="#840000" stroke-width=".18"/>
<path d="M115.6 68.7h.8M120 66.7h1M121.3 65.3v1.3M121.3 65.8h.3l.3 .2-.1 .6h-.5" fill="none" stroke="#006464" stroke-width=".18"/>
<path d="M143.5 59.7h2.5v5.1h-2.5z" fill="#ffffc2"/>
<path d="M143.5 59.7h2.5v5.1h-2.5z" fill="none" stroke="#840000" stroke-width=".25"/>
<g fill="none" stroke="#840000" stroke-width=".18">
<path d="M194.3 19.1h3.8M194.3 21.6h3.8M194.3 24.1h3.8M194.3 26.7h3.8M194.3 31.8h3.8M194.3 34.3h3.8M194.3 36.8h3.8M194.3 39.4h3.8M194.3 57.2h3.8M194.3 59.7h3.8M194.3 44.5h3.8M194.3 47h3.8"/>
<path d="M194.3 49.5h3.8M194.3 52.1h3.8M139.7 61h3.8M139.7 63.5h3.8M143.5 60.8h1.3v.3h-1.3zM143.5 63.4h1.3v.2h-1.3zM194.3 62.2h3.8M194.3 64.8h3.8M139.7 91.4h3.8M139.7 94h3.8M194.3 95.3h3.8M194.3 97.8h3.8"/>
<path d="M139.7 101.6h3.8M139.7 104.1h3.8M194.3 100.3h3.8M194.3 102.9h3.8M194.3 108h3.8M194.3 110.5h3.8M194.3 113h3.8M194.3 115.6h3.8"/>
</g>
<g fill="none" stroke="#006464" stroke-width=".18">
<path d="M193.8 24.7h.7M201.7 29.9h1M203 29h.5v.8M203.5 29.2l-.4 .1-.2 .2 .2 .3 .4-.1M201.6 54.7h.7M202.2 42.1h1M202.4 54.8h.9M203.5 41.2h.4l.1 .8M203.6 53.9h.5l.1 .8M204 41.4l-.4 .1-.2 .2 .2 .3 .4-.1M204.2 54.1l-.4 .1-.2 .2 .2 .3 .4-.1M150.7 65.8h.5l.1 .8"/>
<path d="M151.3 66.1h-.4l-.2 .2 .2 .3h.4M202.3 67.3l.5 .6M202.6 66.7l.2 .2-.2 .3M203 68h1M204.3 67.1h.5v.8M204.8 67.3l-.4 .1-.2 .2 .2 .3 .4-.1M146.2 94.6h.6M146.7 95.1l.1 .2-.1 .5M151.8 97.7h.9M153 96.8h.5l.1 .8M153.6 97.1h-.4l-.2 .2 .2 .3 .4-.1M154.2 106.2h.1"/>
<path d="M154.4 107.1h1M155.7 106.2h.5v.8M156.2 106.5h-.4l-.2 .2 .2 .3 .4-.1M200.8 106.4h1M202.1 105.5h.5v.7M202.2 118.8h1M202.6 105.7l-.4 .1-.2 .1 .2 .3h.4M203.5 117.9h.5l.1 .8M204.1 118.1l-.5 .1-.1 .2 .1 .3 .5-.1"/>
</g>
<g fill="none" stroke="#009600" stroke-width=".18">
<path d="M198.1 19.1h8.9v2.5h11.4M44.4 33h20.4M44.4 22.9h20.4M44.4 20.3h20.4M44.4 30.5h20.4M119.4 33h20.3M119.4 22.9h20.3M119.4 20.3h20.3M119.4 30.5h20.3M198.1 31.8h8.9v2.5h11.4M218.4 24.1h-11.4v2.6h-8.9M218.4 36.8h-11.4v2.6h-8.9"/>
<path d="M44.4 43.2h20.4M44.4 55.9h20.4M44.4 45.7h20.4M44.4 58.4h20.4M119.4 43.2h20.3M119.4 45.7h20.3M119.4 50.8h20.3M119.4 48.3h20.3M119.4 40.6h20.3M119.4 53.3h20.3M198.1 44.5h8.9v2.5h11.4M198.1 57.2h8.9v2.5h11.4"/>
<path d="M218.4 49.5h-11.4v2.6h-8.9M44.4 71.1h20.4M44.4 68.6h20.4M119.4 71.1h20.3M119.4 63.5h20.3M119.4 61h20.3M119.4 73.7h20.3M198.1 69.9h8.9v2.5h11.4M218.4 62.2h-11.4v2.6h-8.9M218.4 74.9h-11.4v2.6h-8.9M44.4 83.8h20.4M44.4 81.3h20.4"/>
<path d="M44.4 91.4h20.4M44.4 94h20.4M119.4 83.8h20.3M119.4 81.3h20.3M119.4 91.4h20.3M119.4 94h20.3M198.1 82.6h8.9v2.5h11.4M198.1 95.3h8.9v2.5h11.4M218.4 87.6h-11.4v2.6h-8.9M119.4 111.8h20.3M119.4 114.3h20.3M119.4 101.6h20.3"/>
<path d="M119.4 104.1h20.3M198.1 108h8.9v2.5h11.4M218.4 100.3h-11.4v2.6h-8.9M218.4 113h-11.4v2.6h-8.9M119.4 135.9h20.3M119.4 133.4h20.3M119.4 138.4h20.3M119.4 123.2h20.3M119.4 125.7h20.3M198.1 133.4h8.9v2.5h11.4M198.1 120.7h8.9v2.5h11.4M218.4 125.7h-11.4v2.6h-8.9"/>
<path d="M218.4 138.4h-11.4v2.6h-8.9M119.4 152.4h20.3M119.4 149.9h20.3M119.4 141h20.3M119.4 160h20.3M119.4 162.6h20.3"/>
</g>
<path d="M66.9 13v1.3M67 13.8l.3 .5M67.3 13.5l-.4 .4M164.9 13.3h.6M165.9 13.3v.1M165.9 13.7v.9M166.4 13.7h.4M166.5 13.3v1.1l.3 .2M236.1 13.8h.9M246.2 14.2h.5M246.2 13.5h.5M246.7 13.5v1l-.1 .2h-.3" fill="none" stroke="#0000c2" stroke-width=".18"/>
<path d="M15.2 15.5h72.4v86.1h-72.4zM91.7 15.2h75.9v158.8h-75.9zM171.4 15.2h76v133.4h-76z" fill="none" stroke="#0000c2" stroke-width=".18" stroke-dasharray="1.7 .6"/>
<text font-size="2.8" fill="#840000" x="178" y="190.9">Title:</text>
<g font-size="2.1" fill="#840000">
<text x="178" y="184">Sheet:</text>
<text x="186.2" y="184">/Cables/</text>
<text x="178" y="186.7">File:</text>
<text x="184.1" y="186.7">Cables.kicad_sch</text>
<text x="178" y="196.9">KiCad</text>
<text x="178" y="194.1">Size:</text>
<text x="184.7" y="194.1">A4</text>
<text x="185.7" y="196.9">E.D.A.</text>
<text x="193.3" y="196.9">9.0.0</text>
<text x="200" y="194.1">Date:</text>
<text x="207" y="194.1">2025-03-21</text>
<text x="263" y="194.3">Rev:</text>
<text x="263" y="196.9">Id:</text>
<text x="267.1" y="196.9">2/2</text>
<text x="269.4" y="194.3">V1.0.0</text>
</g>
<g font-size="1.8" fill="#840000">
<text x="35" y="11.9">1</text>
<text x="85" y="11.9">2</text>
<text x="135" y="11.9">3</text>
<text x="185" y="11.9">4</text>
<text x="235" y="11.9">5</text>
<text x="285" y="11.9">6</text>
<text x="10.3" y="35.9">A</text>
<text x="285.3" y="35.9">A</text>
<text x="10.3" y="85.9">B</text>
<text x="285.3" y="85.9">B</text>
<text x="10.3" y="135.9">C</text>
<text x="285.3" y="135.9">C</text>
<text x="10.3" y="185.9">D</text>
<text x="285.3" y="185.9">D</text>
<text x="35" y="199.9">1</text>
<text x="85" y="199.9">2</text>
<text x="135" y="199.9">3</text>
<text x="185" y="199.9">4</text>
<text x="235" y="199.9">5</text>
<text x="285" y="199.9">6</text>
</g>
<g font-size="1.8" fill="#0000c2">
<text x="59.3" y="14.6">Hy-Lock</text>
<text x="159.1" y="14.8">Mini-Fit</text>
<text x="229.4" y="14.6">Mixed</text>
<text x="238.6" y="14.6">Lightning</text>
</g>
<g font-size="1.8" fill="#006464">
<text x="111.9" y="15.8">J109</text>
<text x="143" y="16.1">J80</text>
<text x="26.2" y="22.2">Fuse-box_a</text>
<text x="137.5" y="18.6">Vehicle_Horn_a</text>
<text x="140.9" y="20.1">1</text>
<text x="185.6" y="22.5">J64</text>
<text x="226.1" y="22.5">J124</text>
<text x="37" y="28.8">J104</text>
<text x="64.1" y="26.3">Fuse-box_b</text>
<text x="67.5" y="28.8">J100</text>
<text x="104.4" y="28.8">Engine_Kill_Switch_b</text>
<text x="106.6" y="26">Vehicle_Horn_b</text>
<text x="191.2" y="25">J61</text>
<text x="211.6" y="27.8">Rear_Turn_Indicator_L_b</text>
<text x="116.8" y="30.2">1</text>
<text x="181" y="30.1">Rear_Turn_Indicator_L_a</text>
<text x="227.3" y="35.2">J125</text>
<text x="21.1" y="36.4">Internal_Emergency_Switch_b</text>
<text x="37" y="39">J108</text>
<text x="55.9" y="36.4">Internal_Emergency_Switch_a</text>
<text x="68.1" y="39">J97</text>
<text x="111.9" y="36.4">J110</text>
<text x="134.9" y="36.4">Engine_Kill_Switch_a</text>
<text x="143" y="39">J87</text>
<text x="211.8" y="40.5">Rear_Turn_Indicator_R_b</text>
<text x="112.6" y="44.6" transform="rotate(-90 112.6 44.6)">MS2_a</text>
<text x="147.3" y="46.6">J103</text>
<text x="181.2" y="42.3">Rear_Turn_Indicator_R_a</text>
<text x="226.1" y="47.9">J133</text>
<text x="31.9" y="49.1">Starter_Motor_a</text>
<text x="37" y="51.7">J111</text>
<text x="62.3" y="49.1">Starter_Motor_b</text>
<text x="68.1" y="51.7">J84</text>
<text x="110.1" y="49.4" transform="rotate(-90 110.1 49.4)">J113</text>
<text x="147.3" y="49.1">MegaSquit</text>
<text x="158.2" y="49.1">MS2_b</text>
<text x="211.8" y="52.9">Front_Turn_Indicator_L_b</text>
<text x="112.6" y="55.4" transform="rotate(-90 112.6 55.4)">MegaSquit</text>
<text x="181" y="55">Front_Turn_Indicator_L_a</text>
<text x="191.2" y="59.3">J93</text>
<text x="30.1" y="61.8">Shell_Joulemeter_a</text>
<text x="37" y="64.4">J107</text>
<text x="60.6" y="61.8">Shell_Joulemeter_b</text>
<text x="68.1" y="64.4">J79</text>
<text x="186.9" y="60.6">J90</text>
<text x="211.8" y="65.6">Front_Turn_Indicator_R_b</text>
<text x="226.1" y="60.6">J134</text>
<text x="108.4" y="66.9">Horn_Switch_b</text>
<text x="111.9" y="69.4">J114</text>
<text x="137.9" y="66.9">Horn_Switch_a</text>
<text x="143" y="69.4">J77</text>
<text x="147.3" y="72">J67</text>
<text x="181.4" y="68.2">Front_Turn_Indicator_R_a</text>
<text x="195.5" y="69.6">1</text>
<text x="25.2" y="74.5">External_Emergency_Switch_a</text>
<text x="37.6" y="77.1">J85</text>
<text x="55.7" y="74.5">External_Emergency_Switch_b</text>
<text x="68.1" y="77.1">J89</text>
<text x="107.5" y="77.1">Fuel_Pump_Switch_b</text>
<text x="134.6" y="77.3">Fuel_Pump_Switch_a</text>
<text x="186.9" y="73.3">J91</text>
<text x="226.1" y="73.3">J129</text>
<text x="25.2" y="83.2">Fuel_Pump_a</text>
<text x="71.8" y="83.7">J88</text>
<text x="107" y="82.1">J116</text>
<text x="111.9" y="79.6">J115</text>
<text x="183" y="80.6">Front_Headlight_R_a</text>
<text x="195.5" y="82.3">1</text>
<text x="214.1" y="78.8">Front_Headlight_L_b</text>
<text x="32" y="85.4">J122</text>
<text x="62.9" y="87.2">Fuel_Pump_b</text>
<text x="94.8" y="87.2">Windshield_Wiper_Motor_Switch_b</text>
<text x="128.9" y="87.2">Windshield_Wiper_Motor_Switch_a</text>
<text x="143" y="89.8">J78</text>
<text x="226.1" y="86">J130</text>
<text x="32.3" y="94.8">J123</text>
<text x="72.4" y="92.3">J81</text>
<text x="106.8" y="92.3">J117</text>
<text x="183.4" y="93.6">Front_Headlight_L_a</text>
<text x="186.9" y="90.8">J92</text>
<text x="211.3" y="91.5">Front_Headlight_R_b</text>
<text x="17.5" y="97.4">Windshield_Wiper_Motor_b</text>
<text x="61" y="97.4">Windshield_Wiper_Motor_a</text>
<text x="100.5" y="97.4">Headlight_Switch_b</text>
<text x="108.3" y="101.7">J118</text>
<text x="135.6" y="97.9">Headlight_Switch_a</text>
<text x="142.4" y="96.1">J105</text>
<text x="143" y="99.9">J76</text>
<text x="227.3" y="98.7">J131</text>
<text x="101.9" y="107.5">Break_Pressure_Sensor_b</text>
<text x="132.4" y="107.3">Break_Pressure_Sensor_a</text>
<text x="183.1" y="106.5">Red_Break_Light_R_a</text>
<text x="186.2" y="103.7">J15</text>
<text x="211.1" y="104.2">Red_Break_Light_R_b</text>
<text x="185.6" y="111.4">J62</text>
<text x="101.1" y="119.2">Turn_Indicator_Switch_b</text>
<text x="108.6" y="116.7">J121</text>
<text x="133.4" y="117.7">Turn_Indicator_Switch_a</text>
<text x="184.7" y="119">Red_Break_Light_L_a</text>
<text x="213.7" y="116.4">Red_Break_Light_L_b</text>
<text x="221.1" y="119">J132</text>
<text x="143" y="120.2">J75</text>
<text x="185.6" y="124.1">J66</text>
<text x="195.5" y="120.4">1</text>
<text x="105.5" y="129.1">Red_Break_conn_a</text>
<text x="111.9" y="131.7">J106</text>
<text x="136" y="129.1">Red_Break_conn_b</text>
<text x="142.4" y="131.7">J127</text>
<text x="180.5" y="131.7">Red_Rear_Running_Light_L_a</text>
<text x="214.6" y="129.6">Red_Rear_Running_Light_L_b</text>
<text x="225.1" y="127.1">J119</text>
<text x="185.6" y="136.8">J60</text>
<text x="225.1" y="136.2">J120</text>
<text x="111.4" y="139" transform="rotate(-90 111.4 139)">J82</text>
<text x="212.9" y="141.8">Red_Rear_Running_Light_R_b</text>
<text x="105.2" y="144.9">Turn_Indicator_Switch_a</text>
<text x="133.4" y="145.6">Turn_Indicator_Switch_b</text>
<text x="142.4" y="148.2">J128</text>
<text x="175.9" y="144.1">Red_Rear_Running_Light_R_a</text>
<text x="106.9" y="150.7">J94</text>
<text x="148.6" y="150.7">J126</text>
<text x="101.3" y="156.6">Headlight_Switch_ligth_a</text>
<text x="133.9" y="156.1">Headlight_Switch_ligth_b</text>
<text x="103.3" y="166">Starter_Motor_Switch_a</text>
<text x="133.7" y="166">Starter_Motor_Switch_b</text>
<text x="112.5" y="168.5">J86</text>
<text x="143" y="168.5">J83</text>
</g>
<g font-size="1.8" fill="#a90000">
<text x="41.8" y="20.1">1</text>
<text x="41.8" y="22.6">2</text>
<text x="66" y="20.1">1</text>
<text x="66" y="22.6">2</text>
<text x="116.8" y="20.1">1</text>
<text x="116.8" y="22.6">2</text>
<text x="140.9" y="22.6">2</text>
<text x="195.5" y="18.8">1</text>
<text x="195.5" y="21.3">2</text>
<text x="195.5" y="23.9">3</text>
<text x="219.6" y="21.3">1</text>
<text x="219.6" y="23.9">2</text>
<text x="195.5" y="26.4">4</text>
<text x="41.8" y="30.2">1</text>
<text x="41.8" y="32.8">2</text>
<text x="66" y="30.2">1</text>
<text x="66" y="32.8">2</text>
<text x="116.8" y="32.8">2</text>
<text x="140.9" y="30.2">1</text>
<text x="140.9" y="32.8">2</text>
<text x="195.5" y="31.5">1</text>
<text x="195.5" y="34">2</text>
<text x="219.6" y="34">1</text>
<text x="116.8" y="40.4">1</text>
<text x="140.9" y="40.4">1</text>
<text x="195.5" y="36.6">3</text>
<text x="195.5" y="39.1">4</text>
<text x="219.6" y="36.6">2</text>
<text x="41.8" y="42.9">1</text>
<text x="41.8" y="45.5">2</text>
<text x="66" y="42.9">1</text>
<text x="66" y="45.5">2</text>
<text x="116.8" y="42.9">2</text>
<text x="116.8" y="45.5">3</text>
<text x="140.9" y="42.9">2</text>
<text x="140.9" y="45.5">3</text>
<text x="195.5" y="44.2">1</text>
<text x="195.5" y="46.7">2</text>
<text x="219.6" y="46.7">1</text>
<text x="116.8" y="48">4</text>
<text x="116.8" y="50.5">5</text>
<text x="116.8" y="53.1">6</text>
<text x="140.9" y="48">4</text>
<text x="140.9" y="50.5">5</text>
<text x="140.9" y="53.1">6</text>
<text x="195.5" y="49.3">3</text>
<text x="195.5" y="51.8">4</text>
<text x="219.6" y="49.3">2</text>
<text x="41.8" y="55.6">1</text>
<text x="41.8" y="58.2">2</text>
<text x="66" y="55.6">1</text>
<text x="66" y="58.2">2</text>
<text x="195.5" y="56.9">1</text>
<text x="195.5" y="59.4">2</text>
<text x="219.6" y="59.4">1</text>
<text x="116.8" y="60.7">1</text>
<text x="116.8" y="63.2">2</text>
<text x="140.9" y="60.7">1</text>
<text x="140.9" y="63.2">2</text>
<text x="195.5" y="62">3</text>
<text x="195.5" y="64.5">4</text>
<text x="219.6" y="62">2</text>
<text x="41.8" y="68.3">1</text>
<text x="41.8" y="70.9">2</text>
<text x="66" y="68.3">1</text>
<text x="66" y="70.9">2</text>
<text x="116.8" y="70.9">1</text>
<text x="140.9" y="70.9">1</text>
<text x="116.8" y="73.4">2</text>
<text x="140.9" y="73.4">2</text>
<text x="195.5" y="72.1">2</text>
<text x="195.5" y="74.7">3</text>
<text x="195.5" y="77.2">4</text>
<text x="219.6" y="72.1">1</text>
<text x="219.6" y="74.7">2</text>
<text x="41.8" y="81">1</text>
<text x="41.8" y="83.6">2</text>
<text x="66" y="81">1</text>
<text x="66" y="83.6">2</text>
<text x="116.8" y="81">1</text>
<text x="116.8" y="83.6">2</text>
<text x="140.9" y="81">1</text>
<text x="140.9" y="83.6">2</text>
<text x="195.5" y="84.8">2</text>
<text x="195.5" y="87.4">3</text>
<text x="195.5" y="89.9">4</text>
<text x="219.6" y="84.8">1</text>
<text x="219.6" y="87.4">2</text>
<text x="41.8" y="91.2">1</text>
<text x="41.8" y="93.7">2</text>
<text x="66" y="91.2">1</text>
<text x="66" y="93.7">2</text>
<text x="116.8" y="91.2">1</text>
<text x="116.8" y="93.7">2</text>
<text x="140.9" y="91.2">1</text>
<text x="140.9" y="93.7">2</text>
<text x="195.5" y="95">1</text>
<text x="116.8" y="101.3">1</text>
<text x="140.9" y="101.3">1</text>
<text x="195.5" y="97.5">2</text>
<text x="195.5" y="100.1">3</text>
<text x="219.6" y="97.5">1</text>
<text x="219.6" y="100.1">2</text>
<text x="116.8" y="103.9">2</text>
<text x="140.9" y="103.9">2</text>
<text x="195.5" y="102.6">4</text>
<text x="195.5" y="107.7">1</text>
<text x="116.8" y="111.5">1</text>
<text x="140.9" y="111.5">1</text>
<text x="195.5" y="110.2">2</text>
<text x="195.5" y="112.8">3</text>
<text x="219.6" y="110.2">1</text>
<text x="219.6" y="112.8">2</text>
<text x="116.8" y="114">2</text>
<text x="140.9" y="114">2</text>
<text x="195.5" y="115.3">4</text>
<text x="116.8" y="122.9">1</text>
<text x="116.8" y="125.5">2</text>
<text x="140.9" y="122.9">1</text>
<text x="140.9" y="125.5">2</text>
<text x="195.5" y="122.9">2</text>
<text x="195.5" y="125.5">3</text>
<text x="219.6" y="122.9">1</text>
<text x="219.6" y="125.5">2</text>
<text x="195.5" y="128">4</text>
<text x="116.8" y="133.1">1</text>
<text x="116.8" y="135.6">2</text>
<text x="140.9" y="133.1">1</text>
<text x="140.9" y="135.6">2</text>
<text x="195.5" y="133.1">1</text>
<text x="195.5" y="135.6">2</text>
<text x="219.6" y="135.6">1</text>
<text x="116.8" y="138.2">3</text>
<text x="116.8" y="140.7">4</text>
<text x="140.9" y="138.2">3</text>
<text x="140.9" y="140.7">4</text>
<text x="195.5" y="138.2">3</text>
<text x="195.5" y="140.7">4</text>
<text x="219.6" y="138.2">2</text>
<text x="116.8" y="149.6">1</text>
<text x="140.9" y="149.6">1</text>
<text x="116.8" y="152.1">2</text>
<text x="140.9" y="152.1">2</text>
<text x="116.8" y="159.8">1</text>
<text x="140.9" y="159.8">1</text>
<text x="116.8" y="162.3">2</text>
<text x="140.9" y="162.3">2</text>
</g>
</svg>
